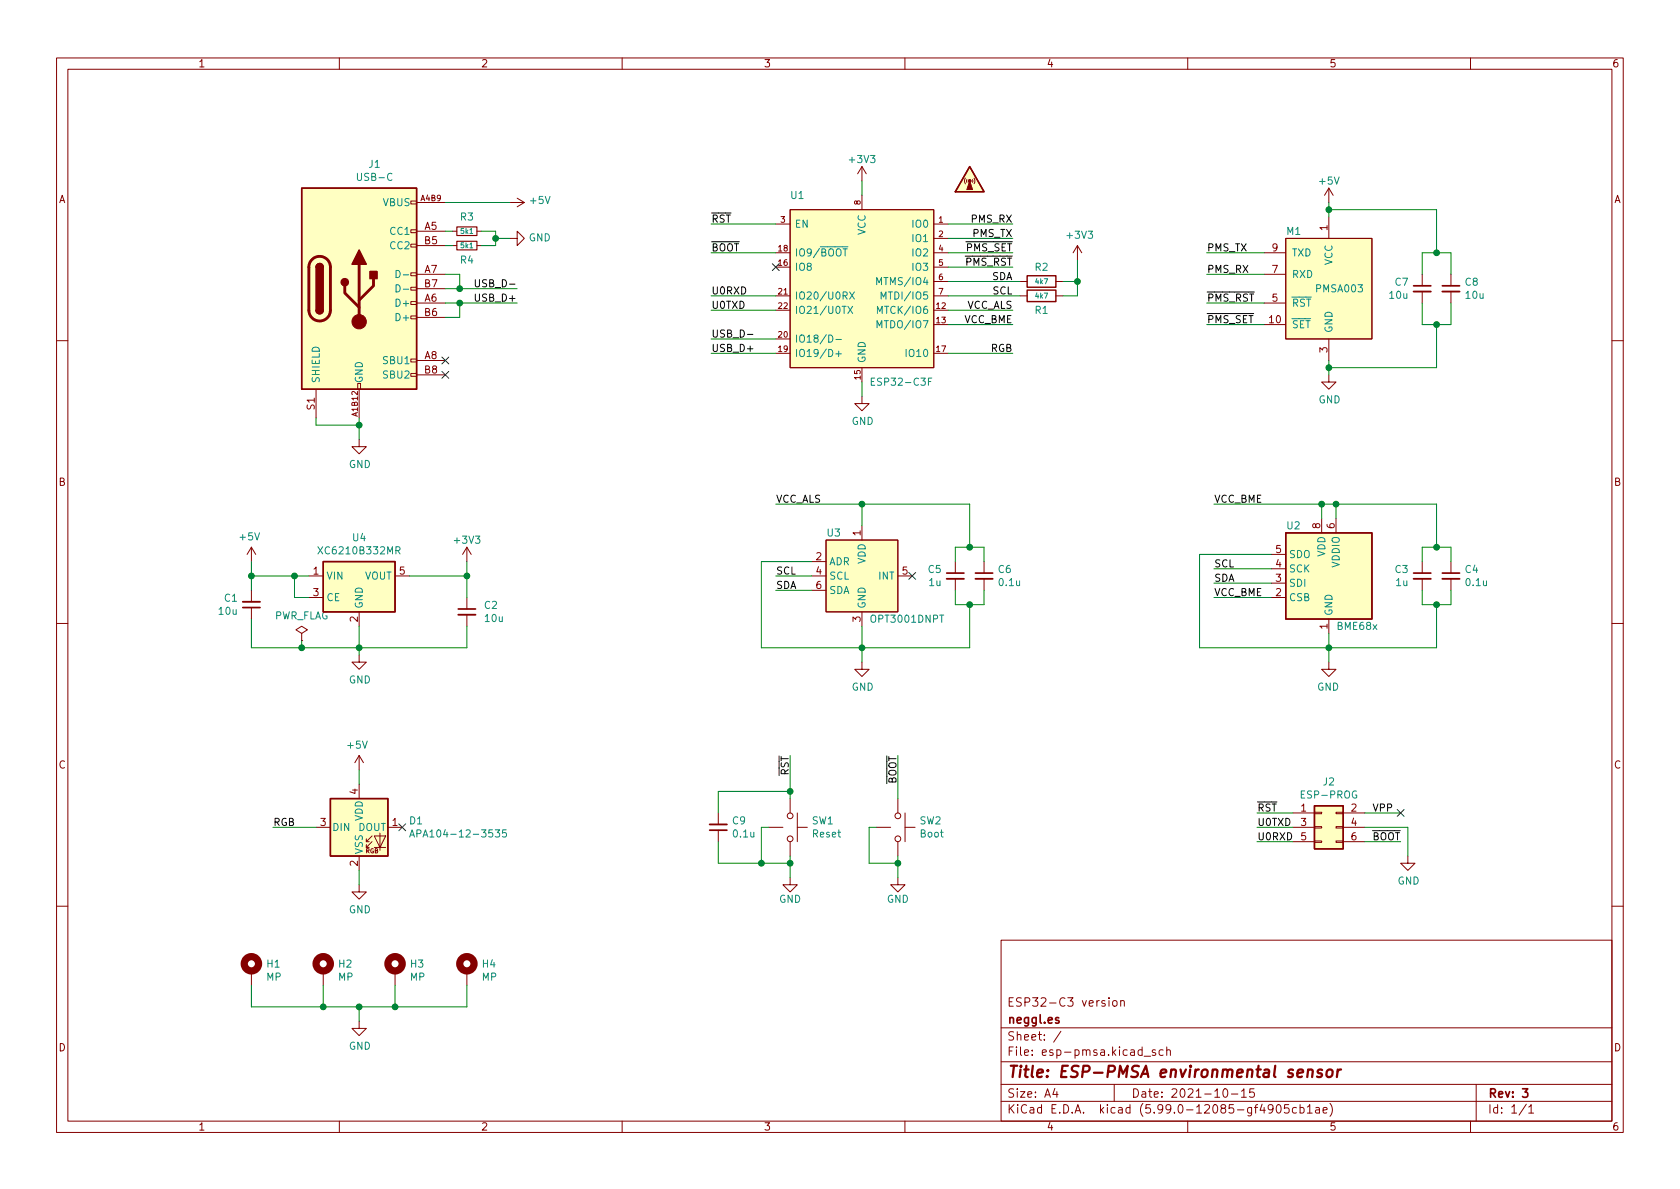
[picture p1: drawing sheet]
<svg xmlns="http://www.w3.org/2000/svg" width="297mm" height="210mm" viewBox="0 0 297 210" stroke-linecap="round" stroke-linejoin="round" font-family="sans-serif">
<g fill="none" stroke="#840000" stroke-width=".18">
<path d="M10 10.2h277v190.1h-277zM12 12.2h273v186.1h-273zM60 10.2v2M110 10.2v2M160 10.2v2M210 10.2v2M260 10.2v2M72.6 35.6h1.1v.5h-1.1zM73.7 35.8h5M90.2 35.8h2.5M91.4 35l1.3 .8M92.7 35.8l-1.3 .8"/>
<path d="M137.2 39.6h2.5M139.7 37.1h25.4v27.9h-25.4zM152.4 29.5v2.5M152.4 34.5v2.6M152.4 29.5l-.8 1.2M152.4 29.5l.8 1.2M165.1 39.6h2.5M170.7 31.5l-.2 .5 .2 .5M171 31.7v.5M172 31.7v.5M172.2 31.5l.2 .5-.2 .5M234.9 33.3l-.7 1.2"/>
<path d="M234.9 33.3v2.5M234.9 38.3v3.9M234.9 33.3l.8 1.2M72.6 55.9h1.1v.5h-1.1zM72.6 53.3h1.1v.5h-1.1zM72.6 50.8h1.1v.5h-1.1zM72.6 48.3h1.1v.5h-1.1zM72.6 43.2h1.1v.5h-1.1zM72.6 40.6h1.1v.5h-1.1zM73.7 53.6h5M73.7 48.5h5M73.7 43.4h5"/>
<path d="M73.7 40.9h5M73.7 56.1h5M73.7 51h5M80 43.4h.8M80 40.9h.8M84.3 43.4h.8M84.3 40.9h.8M90.2 42.2h1.2v-1.3l1.3 1.3-1.3 1.2v-1.2M137.2 52.3h2.5M137.2 44.7h2.5M137.2 59.9h2.5M137.2 54.9h2.5"/>
<path d="M137.2 47.2h2.5M165.1 52.3h2.5M165.1 57.4h2.5M165.1 44.7h2.5M165.1 54.9h2.5M165.1 47.2h2.5M165.1 42.2h2.5M165.1 49.8h2.5M180.3 52.3h1.3M180.3 49.8h1.3M186.7 52.3h1.3M186.7 49.8h1.3"/>
<path d="M190.5 43.4l-.8 1.3M190.5 43.4v2.6M190.5 43.4l.8 1.3M223.5 57.4h3.8M223.5 53.6h3.8M223.5 48.5h3.8M223.5 44.7h3.8M227.3 42.2h15.3v17.7h-15.3zM234.9 59.9v3.8M251.5 48.5v2M251.5 51.6v2M256.5 48.5v2"/>
<path d="M256.5 51.6v2M10 60.2h2M55.9 68.8v5.1M63.2 67.8h.6v1h-.6zM63.5 77.7v1.3h1.3l-1.3 1.3-1.3-1.3h1.3M63.5 68.8v5.1M72.6 66h1.1v.5h-1.1zM72.6 63.5h1.1v.5h-1.1zM73.7 63.7h5M73.7 66.3h5M137.2 62.5h2.5M152.4 70.1v1.3h1.3l-1.3 1.2-1.3-1.2h1.3"/>
<path d="M152.4 65v2.6M165.1 62.5h2.5M234.9 66.3v1.3h1.3l-1.3 1.2-1.2-1.2h1.2M285 60.2h2M44.4 96.8v2.5M44.4 96.8l.8 1.2M44.4 96.8l-.7 1.2M82.5 96.8l-.7 1.2M82.5 96.8v2.5M82.5 96.8l.8 1.2M143.5 99.3h2.5M146 95.5h12.7v12.7h-12.7z"/>
<path d="M152.4 93v2.5M168.9 99.3v2M174 99.3v2M224.8 98h2.5M233.7 91.7v2.5M236.2 91.7v2.5M251.5 99.3v2M256.5 99.3v2M10 110.2h2M44.4 104.4v2M44.4 107.4v2.1M53.3 112l1.1-.6-1.1-.7-1 .7 1 .6v1.3"/>
<path d="M53.3 113.3h.1M54.6 101.8h2.5M54.6 105.7h2.5M63.5 115.8v1.3h1.3l-1.3 1.3-1.3-1.3h1.3M63.5 108.2v2.5M69.8 101.8h2.6M82.5 105.7v2M82.5 108.7v2M143.5 101.8h2.5M143.5 104.4h2.5M152.4 117.1v1.3h1.3l-1.3 1.2-1.3-1.2h1.3M152.4 108.2v2.5"/>
<path d="M158.7 101.8h2.6M168.9 102.4v2M174 102.4v2M224.8 105.7h2.5M224.8 103.1h2.5M224.8 100.6h2.5M234.9 117.1v1.3h-1.2l1.2 1.2 1.3-1.2h-1.3M234.9 109.5v2.5M251.5 102.4v2M256.5 102.4v2M285 110.2h2M63.5 133.6v2.5"/>
<path d="M63.5 138.7v2.5M63.5 133.6l.8 1.3M63.5 133.6l-.8 1.3M55.9 146.3h2.5M63.5 156.5v1.2h1.3l-1.3 1.3-1.3-1.3h1.3M63.5 151.4v2.5M64.8 148.8h.5M65.8 148.8l-1 1.1v-.6M65.8 147.8l-1 1v-.5M66.2 147.8h2l-1 2.1zM66.2 149.9h2M67.2 147.3v3.1"/>
<path d="M68.6 146.3h2.5M127 143.8v2M127 146.8v2M135.9 146.3h2.5M139.7 155.2v1.3h1.3l-1.3 1.2-1.3-1.2h1.3M139.7 141.2v2.6M139.7 148.8v2.6M141 146.3h1.7M141 143.8v5M154.9 146.3h2.6M158.7 155.2v1.3h1.3l-1.3 1.2-1.2-1.2h1.2M158.7 141.2v2.6"/>
<path d="M158.7 148.8v2.6M160 143.8v5M160 146.3h1.8M228.6 146.3h3.8M228.6 143.8h3.8M228.6 148.8h3.8M232.4 148.7h1.3v.3h-1.3zM232.4 146.2h1.3v.2h-1.3zM232.4 143.6h1.3v.3h-1.3zM236.2 148.7h1.3v.3h-1.3zM236.2 146.2h1.3v.2h-1.3zM236.2 143.6h1.3v.3h-1.3z"/>
<path d="M237.5 146.3h3.8M237.5 143.8h3.8M237.5 148.8h3.8M248.9 151.4v1.2h1.3l-1.3 1.3-1.3-1.3h1.3M10 160.2h2M44.4 171.7v2.5M57.1 171.7v2.5M69.8 171.7v2.5M82.5 171.7v2.5M177 166.3h108v32h-108zM196.1 176.4v.2M196.1 176.9v1"/>
<path d="M196.8 177.1l.2-.2 .4 .2 .1 .5-.1 .3h-.4l-.2-.1zM198.1 177.1l.3-.2 .3 .1 .1 .9M198.1 176.9v1M285 160.2h2M60 198.3v2M63.5 180.6v1.3h1.3l-1.3 1.2-1.3-1.2h1.3M110 198.3v2M160 198.3v2M177 194.8h108M177 191.8h108M177 187.8h108M177 181.8h108"/>
<path d="M186.5 192.5l-.4 1h1M186.9 193v1M187.6 182.4l-1.3 1.9M197 191.8v3M202.3 186.8h1.1M204.3 185.7l-.4-.1-.2 .2 .1 .3 .5 .1v.4h-.6M205.6 185.7l-.4-.1-.3 .3v.4l.2 .3h.5M206.3 185.8l.2-.2 .4 .1v.9M206.3 185.1v1.5M210 198.3v2M216.4 192.6l.2-.1a.81 .81 0 0 1 .6 .7 .81 .81 0 0 1-.3 .8h-.2a.81 .81 0 0 1-.6-.6 .81 .81 0 0 1 .3-.8zM217.7 193.5h1.2"/>
<path d="M219.5 193l.4-.5v1.5M219.5 194h.9M221.7 192.5h-.7l-.1 .7 .2-.1 .5 .1 .2 .2-.1 .5-.2 .1-.6-.1M225.1 196l-.3 .3h-.3l-.3-.3 .2-.6 .4-.1 .2 .2a.99 .99 0 0 1-.4 1.3h-.2M225.8 195.5l.2-.2a.81 .81 0 0 1 .6 .7 .81 .81 0 0 1-.3 .8h-.2a.81 .81 0 0 1-.3-1.3zM227.9 195.3h-.8v.7l.2-.1 .5 .1 .1 .2v.5l-.3 .1-.5-.1M229.2 195.9l-.4-.1-.3 .3v.4l.1 .3h.6M229.9 195.9l.4-.1 .3 .3v.4l-.2 .3h-.5M229.9 195.3v1.5M231.1 195.8l.5-.5v1.5M231.1 196.8h.9M232.6 195.9h.6l.1 .9"/>
<path d="M233.3 196.2l-.5 .1a.29 .29 0 0 0-.2 .2 .29 .29 0 0 0 .2 .3h.5M233.9 196.3l.7-.1v-.3l-.5-.1-.2 .2 .1 .8h.6M235.1 195.1a1.72 1.72 0 0 1 0 2.3M260 198.3v2M261 191.8v6.5M269.9 195.3l-1.3 1.9M270.3 195.8l.4-.5v1.5M270.3 196.8h.9"/>
<circle cx="139.7" cy="148.3" r=".51"/>
<circle cx="139.7" cy="144.3" r=".51"/>
<circle cx="158.8" cy="144.3" r=".51"/>
<circle cx="158.8" cy="148.3" r=".51"/>
</g>
<path d="M249.9 50.5h3.1M255 50.5h3.1M42.9 107.4h3.1M81 107.7h3.1M167.4 101.3h3M172.5 101.3h3M249.9 101.3h3.1M255 101.3h3.1M125.5 146.8h3M187.2 180l-.4-.1-.2 .2 .1 .3 .5 .1v.4h-.6M269.2 192.5h.9l-.5 .6 .5 .1v.7l-.3 .1h-.4l-.2-.1" fill="none" stroke="#840000" stroke-width=".3"/>
<path d="M231.3 189.3a.49 .49 0 0 1 .8 .1l-.1 1.1M231.3 189.1l-.2 1.4M233.8 189.2a.49 .49 0 0 0-.8 .3l.2 .3 .5 .1v.3l-.3 .3-.5-.1M234.7 189.3a.52 .52 0 0 1 .5-.2 .52 .52 0 0 1 .4 .4v.6a.55 .55 0 0 1-.6 .4 .55 .55 0 0 1-.5-.4zM236.5 189.1l-.1 1.4M237.1 189.1l-.4 .1-.2 .3" fill="none" stroke="#840000" stroke-width=".4"/>
<g fill="#ffffc2" stroke="#ffffc2" stroke-width=".18">
<path d="M171.4 29.5l2.6 4.4h-5.1z"/>
<path d="M146 95.5h12.7v12.7h-12.7z"/>
<path d="M227.3 42.2h15.3v17.7h-15.3z"/>
<path d="M227.3 94.2h15.3v15.3h-15.3z"/>
<path d="M139.7 37.1h25.4v27.9h-25.4z"/>
<path d="M232.4 142.5h5.1v7.6h-5.1z"/>
<path d="M53.3 33.3h20.4v35.5h-20.4z"/>
<path d="M58.4 141.2h10.2v10.2h-10.2z"/>
<path d="M57.1 99.3h12.7v8.9h-12.7z"/>
</g>
<path d="M53.3 33.3h20.4v35.5h-20.4zM171.4 29.5l2.6 4.4h-5.1zM55.9 54.9a.64 .64 0 0 0 .6 .6 .64 .64 0 0 0 .6-.6M55.9 47.2a.64 .64 0 0 1 .6-.6 .64 .64 0 0 1 .6 .6M181.6 51.3h5.1v2h-5.1zM181.6 48.8h5.1v2h-5.1zM57.1 99.3h12.7v8.9h-12.7zM227.3 94.2h15.3v15.3h-15.3zM58.4 141.2h10.2v10.2h-10.2zM232.4 142.5h5.1v7.6h-5.1z" fill="none" stroke="#840000" stroke-width=".25"/>
<g fill="#840000" stroke="#840000" stroke-width=".18">
<path d="M171.4 32l.6 1.5h-1.1z"/>
<circle cx="171.4" cy="32" r=".25"/>
<circle cx="63.5" cy="56.9" r="1.27"/>
</g>
<path d="M249.9 51.6h3.1M255 51.6h3.1M42.9 106.4h3.1M81 108.7h3.1M167.4 102.4h3M172.5 102.4h3M249.9 102.4h3.1M255 102.4h3.1M125.5 145.8h3" fill="none" stroke="#840000" stroke-width=".33"/>
<g fill="none" stroke="#008484" stroke-width=".18">
<path d="M70 47.8a.64 .64 0 0 1 .8 .6 .64 .64 0 0 1-.8 .7zM70 50.4a.64 .64 0 0 1 .8 .6 .64 .64 0 0 1-.8 .6zM71.3 48.6h1M71.3 51.1h1M146.5 59.2a.64 .64 0 0 1 .8 .7 .64 .64 0 0 1-.8 .6zM149.9 54.2l.9 1.2M150.2 51.6l.9 1.3M150.8 54.2l-.9 1.2M151.1 51.6l-.9 1.3M155 50.4v-1.3l.4 .9 .5-.9v1.3M155.1 58v-1.3l.4 .9 .4-.9v1.3M155.1 55.4v-1.2l.5 .9 .4-.9v1.2"/>
<path d="M155.8 52.9v-1.3l.4 .9 .4-.9v1.3M147.8 60h1M147.8 62.6h1M148.3 62.1v1M154.1 67.5h.4M154.7 66.9h-.6v1.2h.6M164.8 66.9h-.6v1.2M56.2 96.7l.9 1.3M57.1 96.7l-.9 1.3M70 97.3h.6l.1-.2v-.3l-.7-.1v1.3M70.3 97.3l.4 .7M72.4 148l.5-1.3 .4 1.3"/>
<path d="M72.6 147.7h.6M87.6 146.7h.7l-.4 .5 .4 .2v.5l-.2 .1-.5-.1M89.5 146.7h-.6l-.1 .7 .2-.2 .4 .1 .2 .2-.1 .4-.2 .1-.5-.1"/>
</g>
<path d="M80.8 42.7h3.5v1.5h-3.5zM80.8 40.1h3.5v1.6h-3.5z" fill="none" stroke="#840000" stroke-width=".2"/>
<path d="M55.2 45.9a1.91 1.91 0 0 1 2-.4 1.91 1.91 0 0 1 1.2 1.7v7.7a1.91 1.91 0 0 1-1.9 1.9 1.91 1.91 0 0 1-1.9-1.9v-7.8l.2-.7zM61 50.5v1.3l2.5 2.6M63.5 46.7v10.2M66 49.3v1.2l-2.5 2.6" fill="none" stroke="#840000" stroke-width=".51"/>
<g fill="#840000" stroke="#840000" stroke-width=".25">
<path d="M55.9 54.9h1.2a.64 .64 0 0 1-.6 .6 .64 .64 0 0 1-.6-.6z"/>
<path d="M56.1 46.8a.64 .64 0 0 1 .7-.1 .64 .64 0 0 1 .3 .5h-1.2z"/>
<path d="M55.9 47.2h1.2v7.7h-1.2z"/>
<path d="M65.4 48h1.3v1.3h-1.3z"/>
<path d="M63.5 44.2l1.3 2.5h-2.6z"/>
<circle cx="61" cy="49.9" r=".63"/>
</g>
<g fill="none" stroke="#840000" stroke-width="1.3">
<circle cx="44.4" cy="170.4" r="1.27"/>
<circle cx="57.1" cy="170.4" r="1.27"/>
<circle cx="69.8" cy="170.4" r="1.27"/>
<circle cx="82.5" cy="170.4" r="1.27"/>
</g>
<path d="M84 49.5v1l.3 .2h.2l.3-.2v-1M132.2 59.1h.9" fill="none" stroke="#000" stroke-width=".18"/>
<g fill="none" stroke="#008400" stroke-width=".18">
<path d="M78.7 35.8h11.5M125.7 39.6h11.5M152.4 32v2.5M167.6 39.6h11.5M234.9 37.1h19.1v7.6M234.9 35.8v2.5M78.7 48.5h2.6v2.5M78.7 40.9h1.3M78.7 43.4h1.3M78.7 53.6h12.7M78.7 51h12.7M81.3 53.6v2.5h-2.6"/>
<path d="M85.1 40.9h2.5v2.5h-2.5M87.6 42.2h2.6M125.7 54.9h11.5M125.7 52.3h11.5M125.7 59.9h11.5M125.7 44.7h11.5M167.6 54.9h11.5M167.6 57.4h11.5M167.6 49.8h12.7M167.6 52.3h12.7M167.6 44.7h11.5M167.6 42.2h11.5"/>
<path d="M167.6 47.2h11.5M188 49.8h2.5M190.5 46v6.3h-2.5M213.4 57.4h10.1M213.4 48.5h10.1M213.4 53.6h10.1M213.4 44.7h10.1M251.5 48.5v-3.8h5v3.8M251.5 53.6v3.8h5v-3.8M254 57.4v7.6h-19.1M55.9 73.9v1.3h7.6M63.5 73.9v3.8"/>
<path d="M125.7 62.5h11.5M152.4 67.6v2.5M167.6 62.5h11.5M234.9 63.7v2.6M44.4 99.3v5.1M82.5 99.3v6.4M137.2 89.1h34.2v7.7M143.5 99.3h-8.9v15.2h36.8v-7.6M152.4 89.1v3.9M168.9 99.3v-2.5h5.1v2.5M214.6 89.1h39.4v7.7M224.8 98h-12.7v16.5h41.9v-7.6"/>
<path d="M233.7 89.1v2.6M236.2 89.1v2.6M251.5 99.3v-2.5h5v2.5M44.4 109.5v5h38.1v-3.8M44.4 101.8h10.2M52.1 101.8v3.9h2.5M53.3 113.3v1.2M63.5 110.7v5.1M72.4 101.8h10.1M137.2 101.8h6.3M137.2 104.4h6.3M152.4 110.7v6.4"/>
<path d="M168.9 104.4v2.5h5.1v-2.5M214.6 105.7h10.2M214.6 100.6h10.2M214.6 103.1h10.2M234.9 112v5.1M251.5 104.4v2.5h5v-2.5M63.5 136.1v2.6M139.7 139.9h-12.7v3.9M139.7 133.6v7.6M158.7 133.6v7.6M48.3 146.3h7.6M63.5 153.9v2.6"/>
<path d="M127 148.8v3.8h12.7M135.9 146.3h-1.3v6.3M139.7 151.4v3.8M154.9 146.3h-1.2v6.3h5M158.7 151.4v3.8M222.2 143.8h6.4M222.2 146.3h6.4M222.2 148.8h6.4M241.3 143.8h6.3M241.3 146.3h7.6v5.1M241.3 148.8h6.3M44.4 174.2v3.8h38.1v-3.8"/>
<path d="M57.1 174.2v3.8M63.5 178v2.6M69.8 174.2v3.8"/>
</g>
<path d="M136.6 46.6l1.2 1.2M137.8 46.6l-1.2 1.2M78.1 63.1l1.2 1.3M78.1 65.7l1.2 1.2M79.3 63.1l-1.2 1.3M79.3 65.7l-1.2 1.2M160.7 101.2l1.2 1.3M161.9 101.2l-1.2 1.3M70.5 145.7l1.2 1.2M71.7 145.7l-1.2 1.2M247 143.1l1.3 1.3M248.3 143.1l-1.3 1.3" fill="none" stroke="#000084" stroke-width=".18"/>
<g fill="#008400" stroke="#008400" stroke-width=".18">
<circle cx="235" cy="37.1" r=".51"/>
<circle cx="235" cy="65" r=".51"/>
<circle cx="254" cy="44.7" r=".51"/>
<circle cx="254" cy="57.4" r=".51"/>
<circle cx="254" cy="96.8" r=".51"/>
<circle cx="233.7" cy="89.1" r=".51"/>
<circle cx="236.2" cy="89.1" r=".51"/>
<circle cx="190.5" cy="49.8" r=".51"/>
<circle cx="235" cy="114.5" r=".51"/>
<circle cx="254" cy="106.9" r=".51"/>
<circle cx="81.3" cy="53.6" r=".51"/>
<circle cx="81.3" cy="51" r=".51"/>
<circle cx="87.6" cy="42.2" r=".51"/>
<circle cx="63.5" cy="75.2" r=".51"/>
<circle cx="57.2" cy="178" r=".51"/>
<circle cx="63.5" cy="178" r=".51"/>
<circle cx="69.9" cy="178" r=".51"/>
<circle cx="134.6" cy="152.6" r=".51"/>
<circle cx="139.7" cy="152.6" r=".51"/>
<circle cx="139.7" cy="139.9" r=".51"/>
<circle cx="158.8" cy="152.6" r=".51"/>
<circle cx="171.5" cy="106.9" r=".51"/>
<circle cx="152.4" cy="89.1" r=".51"/>
<circle cx="171.5" cy="96.8" r=".51"/>
<circle cx="152.4" cy="114.5" r=".51"/>
<circle cx="63.5" cy="114.5" r=".51"/>
<circle cx="44.5" cy="101.8" r=".51"/>
<circle cx="52.1" cy="101.8" r=".51"/>
<circle cx="82.6" cy="101.8" r=".51"/>
<circle cx="53.3" cy="114.5" r=".51"/>
</g>
<text font-size="2.8" fill="#840000" x="178" y="190.6">Title: ESP-PMSA environmental sensor</text>
<g font-size="2.1" fill="#840000">
<text x="178" y="178">ESP32-C3 version</text>
<text x="178" y="184">Sheet: /</text>
<text x="178" y="181">neggl.es</text>
<text x="178" y="186.7">File: esp-pmsa.kicad_sch</text>
<text x="178" y="196.9">KiCad E.D.A. kicad (5.99.0-12085-gf4905cb1ae)</text>
<text x="178" y="194.1">Size: A4</text>
<text x="200" y="194.1">Date: 2021-10-15</text>
<text x="263" y="194.1">Rev: 3</text>
<text x="263" y="196.9">Id: 1/1</text>
</g>
<g font-size="1.8" fill="#840000">
<text x="35" y="11.9">1</text>
<text x="85" y="11.9">2</text>
<text x="135" y="11.9">3</text>
<text x="185" y="11.9">4</text>
<text x="235" y="11.9">5</text>
<text x="285" y="11.9">6</text>
<text x="10.3" y="35.9">A</text>
<text x="285.3" y="35.9">A</text>
<text x="75.1" y="40.6">A5</text>
<text x="234.7" y="40.7" transform="rotate(-90 234.7 40.7)">1</text>
<text x="75.1" y="43.2">B5</text>
<text x="224.9" y="44.4">9</text>
<text x="75.1" y="53.3">A6</text>
<text x="75.1" y="48.3">A7</text>
<text x="75.1" y="50.8">B7</text>
<text x="224.9" y="48.3">7</text>
<text x="75.1" y="55.9">B6</text>
<text x="75.1" y="63.5">A8</text>
<text x="234.7" y="62.3" transform="rotate(-90 234.7 62.3)">3</text>
<text x="75.1" y="66">B8</text>
<text x="55.6" y="72.4" transform="rotate(-90 55.6 72.4)">S1</text>
<text x="10.3" y="85.9">B</text>
<text x="285.3" y="85.9">B</text>
<text x="152.1" y="94.7" transform="rotate(-90 152.1 94.7)">1</text>
<text x="233.4" y="93.5" transform="rotate(-90 233.4 93.5)">8</text>
<text x="236" y="93.5" transform="rotate(-90 236 93.5)">6</text>
<text x="55.4" y="101.6">1</text>
<text x="70.6" y="101.6">5</text>
<text x="144.3" y="99.1">2</text>
<text x="144.3" y="101.6">4</text>
<text x="159.5" y="101.6">5</text>
<text x="225.6" y="100.3">4</text>
<text x="225.6" y="97.8">5</text>
<text x="55.4" y="105.4">3</text>
<text x="144.3" y="104.1">6</text>
<text x="225.6" y="105.4">2</text>
<text x="225.6" y="102.9">3</text>
<text x="63.2" y="110" transform="rotate(-90 63.2 110)">2</text>
<text x="152.1" y="110" transform="rotate(-90 152.1 110)">3</text>
<text x="234.7" y="111.2" transform="rotate(-90 234.7 111.2)">1</text>
<text x="10.3" y="135.9">C</text>
<text x="285.3" y="135.9">C</text>
<text x="63.2" y="140.4" transform="rotate(-90 63.2 140.4)">4</text>
<text x="230" y="143.5">1</text>
<text x="238.9" y="143.5">2</text>
<text x="56.7" y="146">3</text>
<text x="69.4" y="146">1</text>
<text x="230" y="146">3</text>
<text x="230" y="148.6">5</text>
<text x="238.9" y="146">4</text>
<text x="238.9" y="148.6">6</text>
<text x="63.2" y="153.1" transform="rotate(-90 63.2 153.1)">2</text>
<text x="10.3" y="185.9">D</text>
<text x="285.3" y="185.9">D</text>
<text x="35" y="199.9">1</text>
<text x="85" y="199.9">2</text>
<text x="135" y="199.9">3</text>
<text x="185" y="199.9">4</text>
<text x="235" y="199.9">5</text>
<text x="285" y="199.9">6</text>
</g>
<g font-size="1.8" fill="#008484">
<text x="65.2" y="29.7">J1</text>
<text x="150.3" y="28.8">+3V3</text>
<text x="63.4" y="32">USB-C</text>
<text x="139.8" y="35.2">U1</text>
<text x="233.4" y="32.6">+5V</text>
<text x="67.7" y="36.4">VBUS</text>
<text x="69.1" y="41.5">CC1</text>
<text x="81.4" y="39">R3</text>
<text x="93.8" y="36.1">+5V</text>
<text x="140.5" y="40.3">EN</text>
<text x="153" y="41.6" transform="rotate(-90 153 41.6)">VCC</text>
<text x="161.5" y="40.3">IO0</text>
<text x="227.5" y="41.5">M1</text>
<text x="69.1" y="44.1">CC2</text>
<text x="81.4" y="46.6">R4</text>
<text x="93.5" y="42.7">GND</text>
<text x="140.5" y="47.9">IO8</text>
<text x="140.5" y="45.3">IO9/~{BOOT}</text>
<text x="161.5" y="42.8">IO1</text>
<text x="161.5" y="45.3">IO2</text>
<text x="161.5" y="47.9">IO3</text>
<text x="183" y="47.9">R2</text>
<text x="188.8" y="42.2">+3V3</text>
<text x="228.3" y="45.3">TXD</text>
<text x="235.6" y="46.9" transform="rotate(-90 235.6 46.9)">VCC</text>
<text x="140.5" y="53">IO20/U0RX</text>
<text x="155.8" y="50.4">MTMS/IO4</text>
<text x="156.7" y="53">MTDI/IO5</text>
<text x="228.3" y="49.1">RXD</text>
<text x="232.8" y="51.7">PMSA003</text>
<text x="245.7" y="52.8">10u</text>
<text x="246.7" y="50.5">C7</text>
<text x="259.1" y="50.5">C8</text>
<text x="259.2" y="52.8">10u</text>
<text x="70.3" y="54.2">D+</text>
<text x="70.3" y="56.8">D+</text>
<text x="140.5" y="55.5">IO21/U0TX</text>
<text x="155.8" y="58">MTDO/IO7</text>
<text x="155.9" y="55.5">MTCK/IO6</text>
<text x="183" y="55.5">R1</text>
<text x="228.3" y="58">~{SET}</text>
<text x="228.3" y="54.2">~{RST}</text>
<text x="235.6" y="58.9" transform="rotate(-90 235.6 58.9)">GND</text>
<text x="67.9" y="64.4">SBU1</text>
<text x="140.5" y="60.6">IO18/D-</text>
<text x="140.5" y="63.1">IO19/D+</text>
<text x="153" y="64.3" transform="rotate(-90 153 64.3)">GND</text>
<text x="160.5" y="63.1">IO10</text>
<text x="56.5" y="67.8" transform="rotate(-90 56.5 67.8)">SHIELD</text>
<text x="64.1" y="67.8" transform="rotate(-90 64.1 67.8)">GND</text>
<text x="67.9" y="66.9">SBU2</text>
<text x="154.6" y="68.2">ESP32-C3F</text>
<text x="233.1" y="71.3">GND</text>
<text x="150.6" y="75.1">GND</text>
<text x="61.7" y="82.7">GND</text>
<text x="42.5" y="95.5">+5V</text>
<text x="62.4" y="95.7">U4</text>
<text x="146.3" y="94.9">U3</text>
<text x="227.5" y="93.6">U2</text>
<text x="56.8" y="98">XC6210B332MR</text>
<text x="80.5" y="96.1">+3V3</text>
<text x="146.6" y="99.9">ADR</text>
<text x="153" y="99.7" transform="rotate(-90 153 99.7)">VDD</text>
<text x="164.1" y="101.3">C5</text>
<text x="176.5" y="101.3">C6</text>
<text x="227.8" y="101.2">SCK</text>
<text x="227.8" y="98.7">SDO</text>
<text x="234.3" y="98.5" transform="rotate(-90 234.3 98.5)">VDD</text>
<text x="236.9" y="100.3" transform="rotate(-90 236.9 100.3)">VDDIO</text>
<text x="246.7" y="101.3">C3</text>
<text x="259.1" y="101.3">C4</text>
<text x="39.7" y="106.4">C1</text>
<text x="57.7" y="102.5">VIN</text>
<text x="57.7" y="106.3">CE</text>
<text x="64.1" y="107.7" transform="rotate(-90 64.1 107.7)">GND</text>
<text x="64.4" y="102.5">VOUT</text>
<text x="85.7" y="107.7">C2</text>
<text x="146.6" y="102.5">SCL</text>
<text x="146.6" y="105">SDA</text>
<text x="153" y="107.7" transform="rotate(-90 153 107.7)">GND</text>
<text x="155.4" y="102.5">INT</text>
<text x="164.3" y="103.6">1u</text>
<text x="176.7" y="103.6">0.1u</text>
<text x="227.8" y="106.3">CSB</text>
<text x="227.8" y="103.8">SDI</text>
<text x="246.8" y="103.6">1u</text>
<text x="259.3" y="103.6">0.1u</text>
<text x="38.8" y="108.7">10u</text>
<text x="48.4" y="109.5">PWR_FLAG</text>
<text x="85.8" y="110">10u</text>
<text x="154.2" y="110.1">OPT3001DNPT</text>
<text x="235.6" y="109" transform="rotate(-90 235.6 109)">GND</text>
<text x="236.5" y="111.4">BME68x</text>
<text x="61.7" y="120.8">GND</text>
<text x="150.6" y="122.1">GND</text>
<text x="232.9" y="122.1">GND</text>
<text x="61.5" y="132.4">+5V</text>
<text x="230.3" y="141.2">ESP-PROG</text>
<text x="234" y="138.9">J2</text>
<text x="58.7" y="146.9">DIN</text>
<text x="63.3" y="146.9">DOUT</text>
<text x="64.1" y="145.2" transform="rotate(-90 64.1 145.2)">VDD</text>
<text x="72.4" y="145.8">D1</text>
<text x="74.2" y="148.1">APA104-12-3535</text>
<text x="129.5" y="145.8">C9</text>
<text x="129.7" y="148.1">0.1u</text>
<text x="143.6" y="145.8">SW1</text>
<text x="143.7" y="148.1">Reset</text>
<text x="162.6" y="145.8">SW2</text>
<text x="162.7" y="148.1">Boot</text>
<text x="64.1" y="151.1" transform="rotate(-90 64.1 151.1)">VSS</text>
<text x="61.7" y="161.5">GND</text>
<text x="137.7" y="159.6">GND</text>
<text x="156.8" y="159.6">GND</text>
<text x="247.1" y="156.4">GND</text>
<text x="47.1" y="173.4">MP</text>
<text x="47.2" y="171.1">H1</text>
<text x="59.8" y="173.4">MP</text>
<text x="59.9" y="171.1">H2</text>
<text x="72.5" y="173.4">MP</text>
<text x="72.6" y="171.1">H3</text>
<text x="85.2" y="173.4">MP</text>
<text x="85.3" y="171.1">H4</text>
<text x="61.7" y="185.6">GND</text>
</g>
<g font-size="1.8">
<text x="125.7" y="39.4">~{RST}</text>
<text x="171.8" y="39.4">PMS_RX</text>
<text x="172" y="41.9">PMS_TX</text>
<text x="125.7" y="44.4">~{BOOT}</text>
<text x="169.3" y="47">~{PMS_RST}</text>
<text x="169.4" y="44.4">~{PMS_SET}</text>
<text x="213.4" y="44.4">PMS_TX</text>
<text x="84.4" y="53.3">USB_D+</text>
<text x="84.9" y="50.8">USB_D-</text>
<text x="125.7" y="52.1">U0RXD</text>
<text x="175.3" y="49.5">SDA</text>
<text x="175.5" y="52.1">SCL</text>
<text x="213.4" y="48.2">PMS_RX</text>
<text x="213.4" y="53.3">~{PMS_RST} 5</text>
<text x="125.7" y="59.7">USB_D-</text>
<text x="125.7" y="54.6">U0TXD</text>
<text x="170.4" y="57.1">VCC_BME</text>
<text x="170.8" y="54.6">VCC_ALS</text>
<text x="213.4" y="57.1">~{PMS_SET} 10</text>
<text x="125.7" y="62.2">USB_D+</text>
<text x="175.1" y="62.2">RGB</text>
<text x="137.2" y="88.9">VCC_ALS</text>
<text x="214.6" y="88.9">VCC_BME</text>
<text x="137.2" y="101.6">SCL</text>
<text x="214.6" y="100.3">SCL</text>
<text x="137.2" y="104.1">SDA</text>
<text x="214.6" y="105.4">VCC_BME</text>
<text x="214.6" y="102.9">SDA</text>
<text x="139.4" y="138.5" transform="rotate(-90 139.4 138.5)">~{RST}</text>
<text x="158.5" y="140.1" transform="rotate(-90 158.5 140.1)">~{BOOT}</text>
<text x="222.2" y="143.5">~{RST}</text>
<text x="242.8" y="143.5">VPP</text>
<text x="48.3" y="146">RGB</text>
<text x="222.2" y="146">U0TXD</text>
<text x="222.2" y="148.6">U0RXD</text>
<text x="241.2" y="148.6">~{BOOT}</text>
</g>
<g font-size="1.4" fill="#840000">
<text x="74.4" y="35.6">A4B9</text>
<text x="138" y="39.4">3</text>
<text x="152.1" y="36.2" transform="rotate(-90 152.1 36.2)">8</text>
<text x="166" y="39.4">1</text>
<text x="166" y="41.9">2</text>
<text x="137.6" y="47">16</text>
<text x="137.6" y="44.4">18</text>
<text x="166" y="44.4">4</text>
<text x="166" y="47">5</text>
<text x="137.6" y="52.1">21</text>
<text x="166" y="49.5">6</text>
<text x="166" y="52.1">7</text>
<text x="137.6" y="59.7">20</text>
<text x="137.6" y="54.6">22</text>
<text x="165.6" y="54.6">12</text>
<text x="165.6" y="57.1">13</text>
<text x="137.6" y="62.2">19</text>
<text x="165.6" y="62.2">17</text>
<text x="152.1" y="67.1" transform="rotate(-90 152.1 67.1)">15</text>
<text x="63.2" y="73.5" transform="rotate(-90 63.2 73.5)">A1B12</text>
</g>
<g font-size="1.2" fill="#008484">
<text x="81.5" y="41.3">5k1</text>
<text x="81.5" y="43.9">5k1</text>
<text x="183.1" y="52.8">4k7</text>
<text x="183.1" y="50.2">4k7</text>
</g>
<text font-size="1.1" fill="#840000" x="64.6" y="150.9">RGB</text>
</svg>
